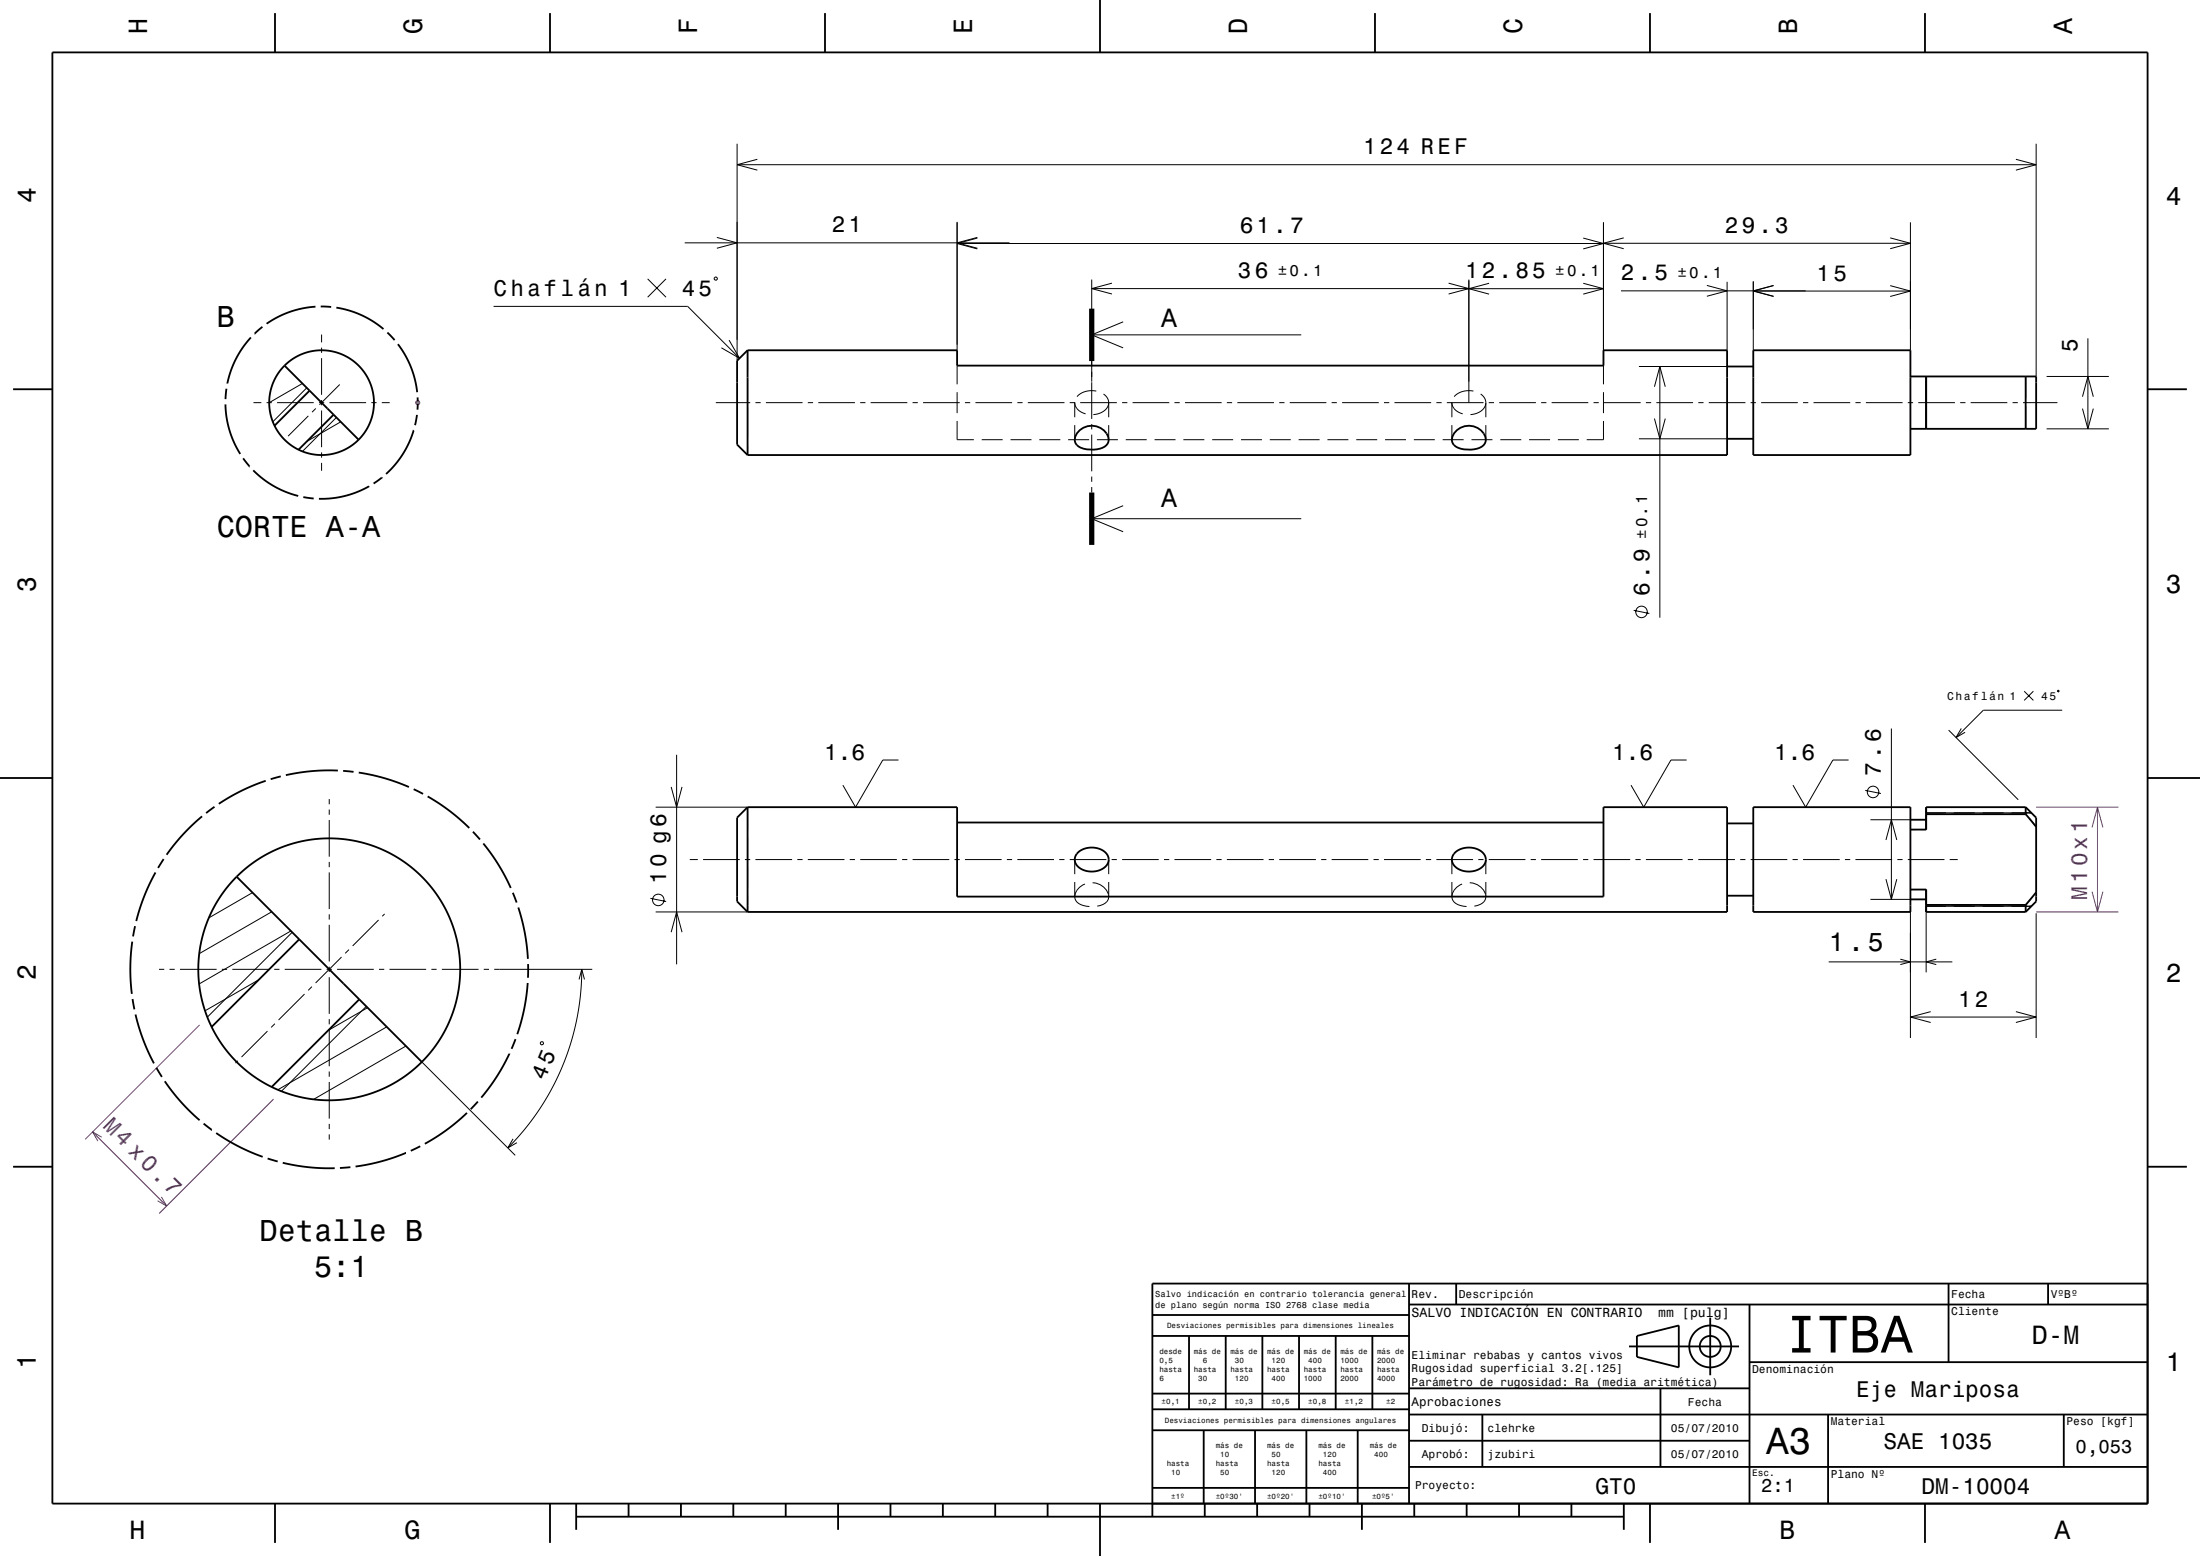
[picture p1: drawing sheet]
<svg xmlns="http://www.w3.org/2000/svg" width="420mm" height="297mm" viewBox="0 0 420 297" stroke-linecap="round" stroke-linejoin="round" font-family="sans-serif">
<path d="M57.7 73.2l-6.3 3.7M65.1 80.5l-6.5 3.8M48.2 170.4l-8.3 4.8M51.9 174l-13.9 8M55.5 177.7l-17.5 10.1M49.4 187l-10.2 5.9M70.2 192.3l-7.5 4.4M73.8 196l-20.7 12M77.5 199.7l-17.6 10.1" fill="none" stroke="#000" stroke-width=".19"/>
<circle cx="79.8" cy="76.9" r=".27" fill="#00f"/>
<circle cx="79.8" cy="76.9" r=".4" fill="none" stroke="#00f" stroke-width=".19"/>
<g fill="none" stroke="#000" stroke-width=".19">
<path d="M140.7 27.4v41.5M388.7 27.4v44.5M182.7 42.4v24.5M208.4 53.4v19.5M280.4 53.4v23.5M306.1 42.4v31M329.7 53.8v13.1M334.7 53.7v13.2M364.7 42.4v24.5M48.4 76.9h1.5M50.9 76.9h1M52.9 76.9h7"/>
<path d="M58.6 74l-6.5 6.5M58.9 79.4l-3.9 3.9M60.3 78l-.7 .7M60.9 76.9h1M61.4 63.9v1.5M61.4 66.4v1M61.4 68.4v7M61.4 76.4v1M61.4 78.4v7M62.9 76.9h7M64.2 79.7l-6.5 6.5M64.9 73.4l-3.9 3.9"/>
<path d="M70.9 76.9h1M72.9 76.9h1.5M136.7 76.9h6.5M142.7 66.9v3.9M142.7 72.3v4M142.7 77.8v5.6M144.2 76.9h1M146.2 76.9h7M154.2 76.9h1M156.2 76.9h7M164.2 76.9h1M166.2 76.9h7"/>
<path d="M174.2 76.9h1M176.2 76.9h7M182.7 69.8v3.6M182.7 74.9v4M184.2 76.9h1M186.2 76.9h7M194.2 76.9h1M196.2 76.9h7M204.2 76.9h1M205.2 76.9a2.45 2.45 0 0 0 2 2.1M205.2 76.9v2.7M205.2 76.8v.1"/>
<path d="M206.2 76.9h7M208.4 73v7M208.4 63.9h40M209.3 74.7a3.9 3.9 0 0 0-3.7 1M210.7 75.2l.4 .3a1.91 1.91 0 0 1 .6 1.4v2.7M211.7 76.9a2.79 2.79 0 0 1-3 2.2M214.2 76.9h1M214.4 61.4l-6 2.5 6 2.5M216.2 76.9h7M224.2 76.9h1M226.2 76.9h7M234.2 76.9h1"/>
<path d="M236.2 76.9h7M244.2 76.9h1M246.2 76.9h7M254.2 76.9h1M256.2 76.9h7M264.2 76.9h1M266.2 76.9h7M274.2 76.9h1M276.2 76.9h7M277.2 76.9a2.45 2.45 0 0 0 2 2.1M277.2 76.9v2.7M277.2 76.8v.1"/>
<path d="M281.3 74.7a3.9 3.9 0 0 0-3.7 1M282.7 75.2l.4 .3a1.87 1.87 0 0 1 .6 1.4v2.7M283.7 76.9a2.8 2.8 0 0 1-3 2.2M284.2 76.9h1M286.2 76.9h7M294.2 76.9h1M296.2 76.9h7M304.2 76.9h1M306.1 74.9v4M306.2 76.9h7M312.9 70h16.8M314.2 76.9h1"/>
<path d="M316.2 76.9h7M324.2 76.9h1M326.2 76.9h7M334.2 76.9h1M336.2 76.9h7M344.2 76.9h1M346.2 76.9h7M354.2 76.9h1M356.2 76.9h7M364.2 76.9h1M366.2 76.9h7M367.7 71.9v.4"/>
<path d="M367.7 72.8v4M367.7 78.3v3.6M374.2 76.9h1M376.2 76.9h7M384.2 76.9h1M386.2 76.9h6.6M386.7 71.9v4.1M386.7 77.5v4.2M390.7 71.9h11.9M61.4 86.4v1M61.4 88.4v1.5M142.7 85.1v1.8"/>
<path d="M182.7 80.4v3.5h3.2M187.4 83.9h4M192.9 83.9h4M198.4 83.9h4M203.9 83.9h4M205.2 81.1v2.8M208.4 81v1M208.4 83v7M208.4 91v1M208.4 93v1M208.4 99h40M209.4 83.9h4"/>
<path d="M211.7 81.1v2.8M214.4 96.5l-6 2.5 6 2.5M214.9 83.9h4M220.4 83.9h4M225.9 83.9h4M231.4 83.9h4M236.9 83.9h4M242.4 83.9h4M247.9 83.9h4M253.4 83.9h4M258.9 83.9h4M264.4 83.9h4"/>
<path d="M269.9 83.9h4M275.4 83.9h4M277.2 81.1v2.8M280.9 83.9h4M283.7 81.1v2.8M286.4 83.9h4M291.9 83.9h4M297.4 83.9h4M306.1 80.4v3.5h-3.2M312.9 83.8h16.8M386.7 81.8v.1M390.7 81.9h11.9"/>
<path d="M372 139.4l13.3 13.3M62.9 152.5v1M62.9 154.5v1M62.9 156.5v7M125.2 154.1h17.5v.4M142.7 154.9v3.5M142.7 159.9v4M357.1 156.5h7.6M364.7 158.3h1M366.7 158.3h1M367.7 155.4h3.3M367.7 155.2h20.1"/>
<path d="M372.5 155.4h4M378 155.4h4M383.5 155.4h3.2M386.7 155.4l.1 .1M386.7 154.1v.4M386.7 154.9v.5M387.5 156.3l1.2 1.5M55.8 177.9l-16.2 16.3M62.9 164.5v1M62.9 166.5v7M62.9 174.5v1M62.9 176.5v7"/>
<path d="M72.3 175.6l-5 5M73.4 174.4l-.4 .5M131.7 164.1h1.5M134.2 164.1h7M142.2 164.1h1M142.7 170.9v3.2h-17.5M142.7 165.4v4M144.2 164.1h7M152.2 164.1h1M154.2 164.1h7M162.2 164.1h1M164.2 164.1h7"/>
<path d="M172.2 164.1h1M174.2 164.1h7M182.2 164.1h1M184.2 164.1h7M192.2 164.1h1M194.2 164.1h7M202.2 164.1h1M204.2 164.1h7M205.2 171.1a2.08 2.08 0 0 0 2.2 1.9h.6M205.2 164.1v2.8M205.2 168.4v2.7M207.1 168.7a2.91 2.91 0 0 0-1.9 2.4"/>
<path d="M208.6 168.5a3.2 3.2 0 0 1 3 2.2M211.6 170.9l.1 .2M211.7 171.1a1.81 1.81 0 0 1-1.7 1.8l-.5 .1M211.7 164.1v2.8M211.7 168.4v2.7M212.2 164.1h1M214.2 164.1h7M222.2 164.1h1M224.2 164.1h7M232.2 164.1h1M234.2 164.1h7M242.2 164.1h1"/>
<path d="M244.2 164.1h7M252.2 164.1h1M254.2 164.1h7M262.2 164.1h1M264.2 164.1h7M272.2 164.1h1M274.2 164.1h7M277.2 171.1a2.09 2.09 0 0 0 2.2 1.9h.6M277.2 164.1v2.8M277.2 168.4v2.7M279.1 168.7a2.91 2.91 0 0 0-1.9 2.4M280.6 168.5a3.2 3.2 0 0 1 3 2.2"/>
<path d="M282.2 164.1h1M283.6 170.9l.1 .2M283.7 171.1a1.81 1.81 0 0 1-1.7 1.8l-.5 .1M283.7 164.1v2.8M283.7 168.4v2.7M284.2 164.1h7M292.2 164.1h1M294.2 164.1h7M302.2 164.1h1M304.2 164.1h7M312.2 164.1h1M314.2 164.1h7"/>
<path d="M322.2 164.1h1M324.2 164.1h7M332.2 164.1h1M334.2 164.1h7M342.2 164.1h1M344.2 164.1h7M352.2 164.1h1M354.2 164.1h7M357.1 171.7h7.6M362.2 164.1h1M364.2 164.1h7M364.7 173.7v24.4"/>
<path d="M364.7 169.8h1M366.7 169.8h1M367.7 173.7v11.9M367.7 172.7h3.3M367.7 173h20.1M372.2 164.1h1.6M372.5 172.7h4M378 172.7h4M383.5 172.7h3.2M386.7 172.7v.5M386.7 173.6v.5M388 171.2l-1.3 1.5"/>
<path d="M388.7 174.3v23.8M388.7 170.3v.1M30.4 185h1M32.4 185h1M34.4 185h7M42.4 185h1M44.4 185h7M51.1 196.8l-5 5M52.4 185h1M52.5 195.4l-.7 .7M54.4 185h7M58.1 189.7l-4.9 5"/>
<path d="M59.5 188.3l-.7 .7M62.4 185h1M62.9 184.5v1M62.9 186.5v7M62.9 194.5v1M62.9 196.5v7M64.4 185h7M65.2 182.7l-4.9 4.9M66.6 181.3l-.7 .7M69.9 192.1l-16.2 16.2M72.4 185h1M74.4 185h7"/>
<path d="M82.4 185h1M84.4 185h7M92.4 185h1M94.4 185h18.7M45.4 202.5l-.4 .4M62.9 204.5v1M62.9 206.5v7M62.9 214.5v1M62.9 216.5v1M80.5 202.7l17.9 17.8"/>
</g>
<path d="M388.7 154.1h15.7M388.7 174.1h15.7M38.1 195.6l-21.8 21.9M52.2 209.8l-21.8 21.8" fill="none" stroke="#800080" stroke-width=".19"/>
<g fill="none" stroke="#000" stroke-width=".35">
<path d="M10 10h400v277h-400zM52.5 2.5v7.5M105 2.5v7.5M157.5 2.5v7.5M210 0v10M262.5 2.5v7.5M315 2.5v7.5M367.5 2.5v7.5M60.2 58.5l-2.4 .4-2.5 .6-2.3 1-2.1 1.3M61.2 58.5l2 .1M64.2 58.7l2.5 .6 2.3 .8 2 1.1 2.2 1.6M2.5 74.3h7.5"/>
<path d="M43 77.2l.2 2.2 .6 2.7 .9 2.3 1.2 2.2M43.2 74.2l-.2 2M47.9 64.4l-1.6 2-1.3 2.1-.9 2.3-.7 2.4M50.1 62.4l-1.5 1.3M54.3 69.8a10 10 0 0 1 14.2 0 10 10 0 0 1 0 14.1M54.3 69.8a10 10 0 0 0 0 14.1 10 10 0 0 0 14.2 0M54.3 69.8l14.2 14.1M59.1 74.6l-6.7 6.7M63.7 79.1l-6.7 6.7M74 63.5l1.3 1.4M76 65.7l1.3 2.1 1.1 2.2 .8 2.4 .4 2.5M79.6 79.2l-.4 2"/>
<path d="M79.7 75.9v2.3M142.7 66.9v20M142.7 66.9h40v2.9h123.4v-2.9h23.6v20h-187M142.7 66.9l-2 2v16l2 2M329.7 70h5M334.7 66.9h30v20h-30zM364.7 71.9h24v10h-24M367.7 71.9v10M386.7 71.9v10M410 74.3h7.5M46.4 87.5l1.3 1.5M48.4 89.8l1.8 1.6 1.9 1.3 2.5 1.2 2.3 .8"/>
<path d="M57.9 94.9l2 .3M70.5 92.8l-2.3 1.1-2.4 .8-2.4 .4-2.5 .1M72.9 91.1l-1.6 1.2M79 82.1l-.9 2.4-1.2 2.2-1.5 2-1.7 1.8M206.1 82.1a3.3 3.3 0 0 1 5.6 1.8 2.09 2.09 0 0 1-2.3 1.9 4.3 4.3 0 0 1-3.9-.9l-.2-.5a2.04 2.04 0 0 1 .8-2.3zM278.1 82.1a3.3 3.3 0 0 1 5.6 1.8 2.08 2.08 0 0 1-2.3 1.9 4.3 4.3 0 0 1-3.9-.9l-.2-.5a2.04 2.04 0 0 1 .8-2.3zM329.7 83.8h5M0 148.5h10M38.6 155.8l-3.7 3.5-3.1 3.8M41 154l-1.7 1.2M50.7 149l-4.6 1.9-4.3 2.5M53.6 148.2l-1.9 .5"/>
<path d="M64.5 147.1l-5 .1-4.9 .8M65.5 147.1l2 .2M68.5 147.5l4.9 1 4.7 1.7M79 150.6l1.8 .9M81.6 152l4.2 2.8 3.8 3.2M90.3 158.8l1.3 1.4M142.7 154.1v20M142.7 154.1h40v17h123.4v-17h23.6v20h-187M142.7 154.1l-2 2v16l2 2M182.7 157h123.4M329.7 157.2h5M334.7 154.1h30v20h-30z"/>
<path d="M364.7 156.5h3M367.7 155.4h19M386.7 155.4l2 2.4M386.7 154.1h-19v4.2h-3M386.7 154.1v1.3M386.7 154.1l2 2v16l-2 2M410 148.5h10M25.2 179.7l-.3 5.3 .3 4.7M25.8 176.8l-.4 1.9M29.7 166.5l-2.2 4.6-1.5 4.7M31.2 164l-1 1.7M45.2 167.3l1.9-1.7 1.8-1.3 2.1-1.3 2.3-1.1 2.6-.9 2.4-.6 2.2-.3 2.3-.1 2.2 .1 2.5 .4 2.4 .5 2.4 .9 2.2 1 2.2 1.3 1.8 1.3 1.9 1.7 1.5 1.6 1.5 2 1.3 2.1 1.1 2.3 .9 2.3 .6 2.4 .4 2.5 .2 2.5-.2 2.5-.3 2.5-.6 2.4-.8 2.1-1 2.3-1.3 2.1-1.5 2-1.7 1.9"/>
<path d="M45.2 167.3l-1.5 1.7-1.5 2-1.5 2.4-.9 2-.7 1.9-.7 2.4-.4 2.7-.1 2.5 .1 2.5 .3 2.5 .6 2.4 .9 2.3 1.1 2.3 1.1 1.9 1.5 2 1.7 1.9 1.8 1.7 1.8 1.3 2.2 1.3 2 1 2.3 .9 2.4 .6 2.5 .4 2.5 .1 2.5-.1 2.5-.3 2.4-.6 2.1-.8 2.1-.9 2.3-1.4 1.9-1.3 2-1.9M45.2 167.3l23.4 23.5M57.1 179.3l-16.7 16.7M92.3 161l2.9 4.1 2.3 4.4M97.9 170.4l.7 1.9M99 173.2l1.2 5.1 .6 4.7M205.7 162.8a3.9 3.9 0 0 1 5.8 .6 2.2 2.2 0 0 1-2 2.8 3.5 3.5 0 0 1-4.3-1.8v-.8zM277.7 162.8a3.9 3.9 0 0 1 5.8 .6 2.21 2.21 0 0 1-1.9 2.8 3.5 3.5 0 0 1-4.4-1.8v-.8zM329.7 171h5M364.7 169.8h3v4.3h19M364.7 171.7h3M367.7 172.7h19"/>
<path d="M386.7 172.7v1.4M388.7 170.3l-2 2.4M25.3 190.7l.4 2M25.9 193.6l1.4 4.8 2.1 4.6M68.6 190.8l11.9 11.9M68.6 190.8l-16.7 16.7M98.4 198.3l-.7 1.9M100.7 187.6l-.6 5-1.3 4.8M100.8 184v2.6M29.9 203.8l1 1.8M31.5 206.4l3 3.9 3.6 3.5M38.9 214.5l1.6 1.2"/>
<path d="M41.3 216.3l4 2.4 4.8 2.1M80.2 218.8l-1.8 .9M89.1 212.4l-4 3.4-4 2.5M91.2 210.3l-1.3 1.4M97.3 201.1l-2.3 4.2-3.1 4.2M2.5 222.7h7.5M51.1 221.1l1.9 .6M54 221.9l4.9 .9 5 .2M66.9 222.8l-2 .1M77.5 220.1l-4.5 1.5-5.1 1.1M410 222.7h7.5M220 255h49"/>
<path d="M220 251h49M227 255v14M234 255v14M241 255v14M248 255v14M255 255v14M262 255v14M269 245v42M269 249h141M278 245v4M311 257h21M312.5 255l8-2v8l-8-2z"/>
<path d="M326.5 251.5v11M334 249v38M372 245v15M391 245v4M410 245h-190v44.5M220 273h49M220 269h49M220 266h49M229.8 273v14M239.6 273v14M249.4 273v14M259.2 273v14"/>
<path d="M269 280h141M269 275h65M269 270h141M269 265h65M283 270v10M317 265v15M334 260h76M349 270v17M394 270v10M52.5 287v7.5M105 287v7.5M110 289.5h200"/>
<path d="M110 287v5M120 287v2.5M130 287v2.5M140 287v2.5M150 287v2.5M160 287v5M170 287v2.5M180 287v2.5M190 287v2.5M200 287v2.5M210 287v10M220 284h49"/>
<path d="M230 287v2.5M240 287v2.5M250 287v2.5M260 287v5M270 287v2.5M280 287v2.5M290 287v2.5M300 287v2.5M310 287v5M315 287v7.5M367.5 287v7.5"/>
<circle cx="326.5" cy="257" r="2"/>
<circle cx="326.5" cy="257" r="4"/>
</g>
<path d="M61.2 76.7h.4v.3h-.4z" fill-rule="evenodd" fill="#000"/>
<path d="M208.4 58.9v10M208.4 94v10" fill="none" stroke="#000" stroke-width="1" stroke-linecap="butt"/>
<g fill="#8c8c8c">
<path d="M79.6 76.7h.3v.3h-.3z" fill-rule="evenodd"/>
<path d="M79.6 76.7h.3v.3h-.3z" fill-rule="evenodd"/>
</g>
<g fill="none" stroke="#000" stroke-width=".19">
<path d="M140.7 31.4h248M144.6 30.4l-3.9 1 3.9 1.1M384.9 30.4l3.8 1-3.8 1.1M94.2 58.5h37.1l9.9 9.9M123.6 53.2l3.5 3.5M127.1 53.2l-3.5 3.5M130.7 46.4h62M136.3 53.1l.4-.2 .2 .4-.4 .2zM136.9 45.3l3.8 1.1-3.8 1M182.7 46.5h123.4M186.6 45.3l-3.9 1.1 3.9 1M186.6 45.4l-3.9 1.1 3.9 1"/>
<path d="M208.4 55.1h72M212.3 54l-3.9 1.1 3.9 1M276.6 54l3.8 1.1-3.8 1M279.7 55.1h26.4M284.3 54.1l-3.9 1 3.9 1M302.3 45.4l3.8 1.1-3.8 1M302.3 54.1l3.8 1-3.8 1M306.1 46.4h58.6M309.5 55.5h35.2M310 45.4l-3.9 1 3.9 1.1M325.9 54.5l3.8 1-3.8 1.1M334.7 55.6h30"/>
<path d="M338.6 54.5l-3.9 1.1 3.9 1M338.6 54.5l-3.9 1 3.9 1.1M360.9 54.5l3.8 1.1-3.8 1M360.9 45.4l3.8 1-3.8 1.1M139.2 64.9l2 3.5-3.5-2M315.8 73.8l1.1-3.8 1 3.8M315.8 79.9l1.1 3.9 1-3.9M316.9 70v47.9M397.6 75.7l1-3.8 1 3.8M397.6 78l1 3.9 1-3.9M398.6 64.6v17.3M311.9 116.5l3 .6"/>
<path d="M361.1 139.1v32.6M374.4 139l-1 1.8 1.8-1M386.4 131.9l1.8 1.8M388.2 131.9l-1.8 1.8M392.9 131.8l.2 .1-.1 .2-.2-.1zM393.7 135.6h-15.1l-5.2 5.2M128.1 150.2l1.1 3.9 1-3.9M129.2 144.1v40M171.5 145.1h-3l-5.2 9-2.4-4.2M322 145.1h-3l-5.2 9-2.4-4.2M352.9 145.1h-3l-5.2 9-2.4-4.2M356.1 150.9l3 .6"/>
<path d="M124.2 171.5l3 .6M128.1 177.9l1.1-3.8 1 3.8M360 160.3l1.1-3.8 1 3.8M360 167.8l1.1 3.9 1-3.9M103.2 198.9h.5v.4l-.4 .1zM110.5 187l.6-2 .5 2M111.1 185l-.3 5.1-.7 4.5-1.1 4.3-1.6 4.5-2.1 4.5-2.3 3.9-2.9 3.8-3.2 3.5M349.1 183.6h23.6M362.8 183.1l1.9 .5-1.9 .5M364.7 194.1h24M368.6 193.1l-3.9 1 3.9 1.1M369.7 183.1l-2 .5 2 .5"/>
<path d="M384.9 193.1l3.8 1-3.8 1.1M97.9 217.4l-1 1.7 1.8-1"/>
<circle cx="313.4" cy="116.8" r="1.1"/>
<circle cx="357.6" cy="151.2" r="1.1"/>
<circle cx="125.7" cy="171.8" r="1.1"/>
</g>
<path d="M399.4 157.9l1-3.8 1.1 3.8M400.4 154.1v20M399.4 170.2l1 3.9 1.1-3.9M17.7 216.1l14.1 14.1M19.4 217.1l-1.7-1 1 1.7M30.8 228.5l1 1.7-1.7-1" fill="none" stroke="#800080" stroke-width=".19"/>
<text font-size="10.1" x="340.9" y="258.2">ITBA</text>
<text font-size="7.2" x="337.2" y="277.6">A3</text>
<g font-size="5.8">
<text x="41.4" y="62.4">B</text>
<text x="41.4" y="102.4">CORTE A-A</text>
<text x="49.6" y="236.9">Detalle B</text>
<text x="60" y="243.8">5:1</text>
</g>
<g font-size="5">
<text x="28.1" y="6.5" transform="rotate(-90 28.1 6.5)">H</text>
<text x="80.6" y="6.5" transform="rotate(-90 80.6 6.5)">G</text>
<text x="133.1" y="6.5" transform="rotate(-90 133.1 6.5)">F</text>
<text x="185.6" y="6.5" transform="rotate(-90 185.6 6.5)">E</text>
<text x="238.1" y="6.5" transform="rotate(-90 238.1 6.5)">D</text>
<text x="290.6" y="6.5" transform="rotate(-90 290.6 6.5)">C</text>
<text x="343.1" y="6.5" transform="rotate(-90 343.1 6.5)">B</text>
<text x="395.6" y="6.5" transform="rotate(-90 395.6 6.5)">A</text>
<text x="6.8" y="38.7" transform="rotate(-90 6.8 38.7)">4</text>
<text x="413.5" y="39">4</text>
<text x="221.7" y="62.5">A</text>
<text x="221.7" y="96.9">A</text>
<text x="6.8" y="112.9" transform="rotate(-90 6.8 112.9)">3</text>
<text x="413.5" y="113.2">3</text>
<text x="349.1" y="181.6">1.5</text>
<text x="6.8" y="187.1" transform="rotate(-90 6.8 187.1)">2</text>
<text x="413.5" y="187.4">2</text>
<text x="387.9" y="256.5">D-M</text>
<text x="6.8" y="261.3" transform="rotate(-90 6.8 261.3)">1</text>
<text x="413.5" y="261.6">1</text>
<text x="24.7" y="293.8">H</text>
<text x="77.2" y="293.8">G</text>
<text x="339.7" y="293.8">B</text>
<text x="392.2" y="293.8">A</text>
</g>
<g font-size="4.3">
<text x="260.2" y="29.4">124 REF</text>
<text x="158.8" y="44.4">21</text>
<text x="236.7" y="44.5">61.7</text>
<text x="329.3" y="44.4">29.3</text>
<text x="236.3" y="53.1">36</text>
<text x="279.7" y="53.1">12.85</text>
<text x="309.5" y="53.5">2.5</text>
<text x="346.8" y="53.6">15</text>
<text x="94.2" y="56.5">Chaflán 1</text>
<text x="130.1" y="56.5">45</text>
<text x="396.6" y="67.2" transform="rotate(-90 396.6 67.2)">5</text>
<text x="314.9" y="113.7" transform="rotate(-90 314.9 113.7)">6.9</text>
<text x="157.3" y="145.1">1.6</text>
<text x="307.8" y="145.1">1.6</text>
<text x="338.7" y="145.1">1.6</text>
<text x="359.1" y="148.1" transform="rotate(-90 359.1 148.1)">7.6</text>
<text x="127.2" y="168.7" transform="rotate(-90 127.2 168.7)">10 g6</text>
<text x="373.8" y="192.1">12</text>
<text x="104" y="206.4" transform="rotate(-68 104 206.4)">45</text>
<text x="354.4" y="266.6">Eje Mariposa</text>
<text x="359.6" y="276.6">SAE 1035</text>
<text x="304.6" y="285.1">GT0</text>
<text x="366.8" y="285.1">DM-10004</text>
</g>
<g font-size="4.3" fill="#800080">
<text x="398.4" y="171.8" transform="rotate(-90 398.4 171.8)">M10x1</text>
<text x="19.5" y="215" transform="rotate(45 19.5 215)">M4 x0.7</text>
</g>
<g font-size="3.6">
<text x="396.3" y="277.3">0,053</text>
<text x="336.2" y="284.8">2:1</text>
</g>
<g font-size="3">
<text x="243.9" y="52.6">±0.1</text>
<text x="296.9" y="52.7">±0.1</text>
<text x="320.3" y="53.1">±0.1</text>
<text x="314.4" y="102.9" transform="rotate(-90 314.4 102.9)">±0.1</text>
</g>
<g font-size="2.5">
<text x="269.5" y="251.4">SALVO INDICACIÓN EN CONTRARIO</text>
<text x="316.6" y="251.4">mm [pulg]</text>
</g>
<text font-size="2.4" x="269.5" y="268.4">Aprobaciones</text>
<g font-size="2.2">
<text x="371.7" y="133.6">Chaflán 1</text>
<text x="389.7" y="133.6">45</text>
<text x="269.5" y="247.8">Rev.</text>
<text x="278.5" y="247.8">Descripción</text>
<text x="372.5" y="247.8">Fecha</text>
<text x="372.5" y="251.1">Cliente</text>
<text x="391.5" y="247.8">VºBº</text>
<text x="269.5" y="259.3">Eliminar rebabas y cantos vivos</text>
<text x="269.5" y="261.9">Rugosidad superficial 3.2[.125]</text>
<text x="334.5" y="262.1">Denominación</text>
<text x="269.5" y="264.5">Parámetro de rugosidad: Ra (media aritmética)</text>
<text x="322.2" y="268.3">Fecha</text>
<text x="271.4" y="273.3">Dibujó:</text>
<text x="284" y="273.3">clehrke</text>
<text x="319" y="273.3">05/07/2010</text>
<text x="349.5" y="272.1">Material</text>
<text x="394.5" y="272.1">Peso [kgf]</text>
<text x="271.4" y="278.3">Aprobó:</text>
<text x="284" y="278.3">jzubiri</text>
<text x="319" y="278.3">05/07/2010</text>
<text x="270.1" y="284.3">Proyecto:</text>
<text x="349.5" y="282.1">Plano Nº</text>
</g>
<text font-size="1.8" x="334.5" y="281.7">Esc.</text>
<g font-size="1.7">
<text x="220.6" y="247.6">Salvo indicación en contrario tolerancia general</text>
<text x="220.6" y="249.6">de plano según norma ISO 2768 clase media</text>
</g>
<g font-size="1.4">
<text x="222.8" y="253.5">Desviaciones permisibles para dimensiones lineales</text>
<text x="221.3" y="258.4">desde</text>
<text x="221.3" y="260.2">0,5</text>
<text x="221.3" y="261.9">hasta</text>
<text x="221.3" y="263.6">6</text>
<text x="227.9" y="258.4">más de</text>
<text x="227.9" y="261.9">hasta</text>
<text x="228.8" y="263.6">30</text>
<text x="229.6" y="260.2">6</text>
<text x="234.9" y="258.4">más de</text>
<text x="234.9" y="261.9">hasta</text>
<text x="235.8" y="260.2">30</text>
<text x="235.8" y="263.6">120</text>
<text x="241.9" y="258.4">más de</text>
<text x="241.9" y="261.9">hasta</text>
<text x="242.8" y="260.2">120</text>
<text x="242.8" y="263.6">400</text>
<text x="248.9" y="258.4">más de</text>
<text x="248.9" y="261.9">hasta</text>
<text x="248.9" y="263.6">1000</text>
<text x="249.8" y="260.2">400</text>
<text x="255.9" y="258.4">más de</text>
<text x="255.9" y="260.2">1000</text>
<text x="255.9" y="261.9">hasta</text>
<text x="255.9" y="263.6">2000</text>
<text x="262.9" y="258.4">más de</text>
<text x="262.9" y="260.2">2000</text>
<text x="262.9" y="261.9">hasta</text>
<text x="262.9" y="263.6">4000</text>
<text x="221.8" y="268">±0,1</text>
<text x="228.8" y="268">±0,2</text>
<text x="235.8" y="268">±0,3</text>
<text x="242.8" y="268">±0,5</text>
<text x="249.8" y="268">±0,8</text>
<text x="256.8" y="268">±1,2</text>
<text x="264.6" y="268">±2</text>
<text x="222.4" y="271.5">Desviaciones permisibles para dimensiones angulares</text>
<text x="222.7" y="279.9">hasta</text>
<text x="223.6" y="281.6">10</text>
<text x="232.1" y="276.4">más de</text>
<text x="232.1" y="279.9">hasta</text>
<text x="233" y="278.2">10</text>
<text x="233" y="281.6">50</text>
<text x="241.9" y="276.4">más de</text>
<text x="241.9" y="279.9">hasta</text>
<text x="242.8" y="278.2">50</text>
<text x="242.8" y="281.6">120</text>
<text x="251.7" y="276.4">más de</text>
<text x="251.7" y="279.9">hasta</text>
<text x="252.6" y="278.2">120</text>
<text x="252.6" y="281.6">400</text>
<text x="261.5" y="276.4">más de</text>
<text x="262.4" y="278.2">400</text>
<text x="223.6" y="286">±1º</text>
<text x="232.1" y="286">±0º30'</text>
<text x="241.9" y="286">±0º20'</text>
<text x="251.7" y="286">±0º10'</text>
<text x="261.9" y="286">±0º5'</text>
</g>
</svg>
